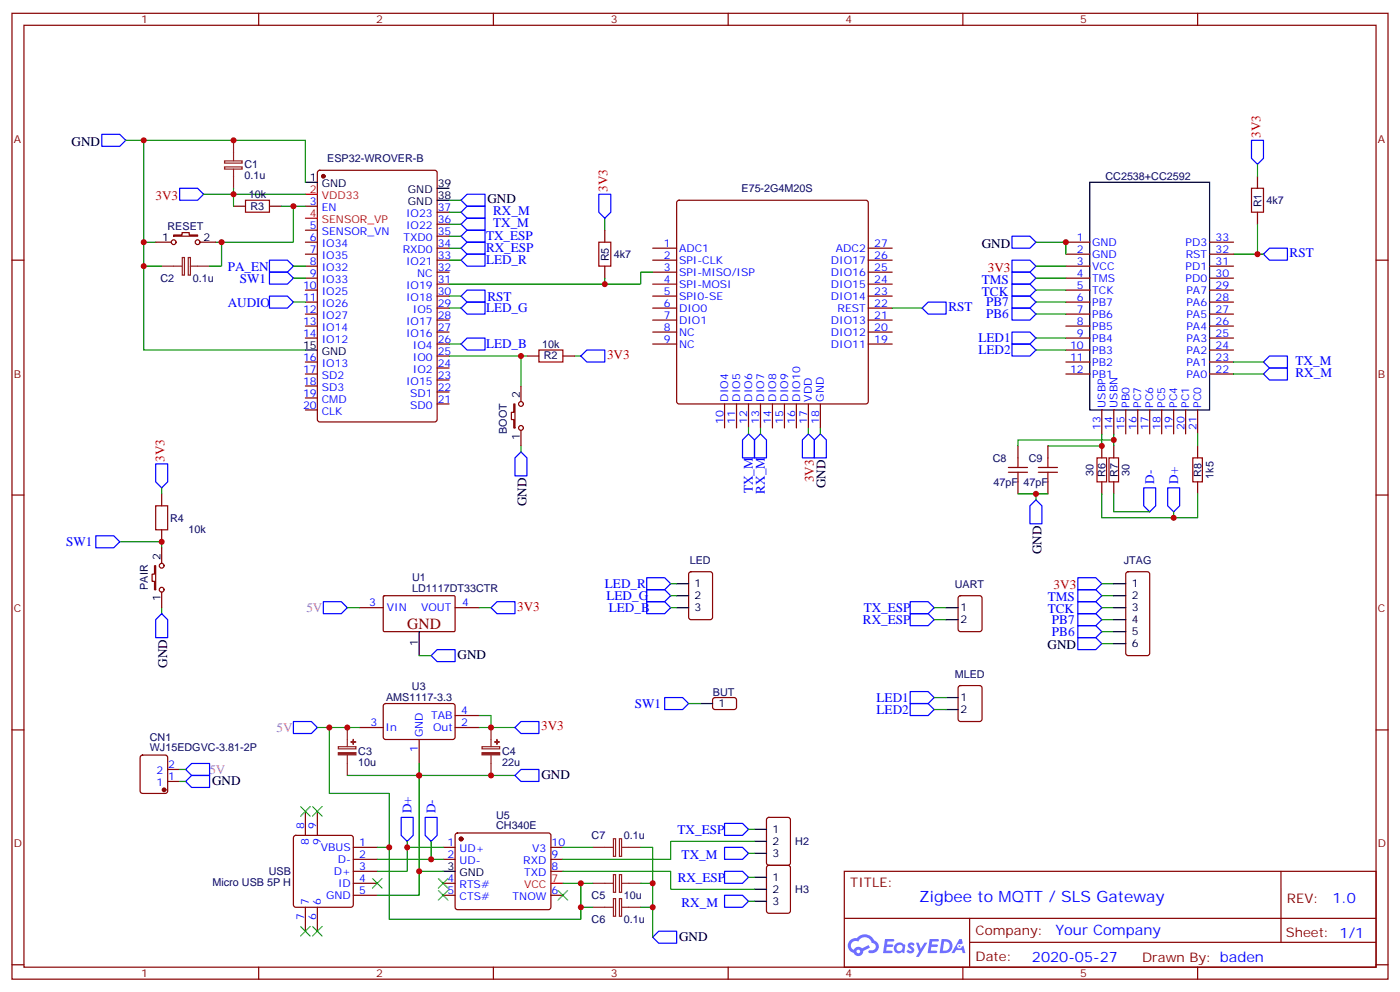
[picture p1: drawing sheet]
<svg xmlns="http://www.w3.org/2000/svg" width="412mm" height="292mm" viewBox="0 0 412 292" stroke-linecap="round" stroke-linejoin="round" font-family="sans-serif">
<g fill="none" stroke="#870000" stroke-width=".35">
<path d="M3.5 3.9h405.4v284.4h-405.4zM7.1 7.4h398.2v277.3h-398.2zM76.2 3.9v3.5M145.3 3.9v3.5M214.5 3.9v3.5M283.6 3.9v3.5M352.8 3.9v3.5M3.5 76.6h3.6M405.3 76.6h3.6M3.5 145.7h3.6M405.3 145.7h3.6M3.5 214.9h3.6"/>
<path d="M405.3 214.9h3.6M248.7 256.5h156.6v28.2h-156.6zM377.3 256.5v20.9M248.7 270.4h156.5M285.6 277.4h119.6M285.6 270.4v14.1M3.5 284h3.6M76.2 284.7v3.6M145.3 284.7v3.6M214.5 284.7v3.6M283.6 284.7v3.6M352.8 284.7v3.6"/>
<path d="M405.3 284h3.6"/>
</g>
<g fill="#5487ff">
<path d="M267.7 277.7a1.22 1.22 0 0 1 1.7 .2l-.4 .6a.47 .47 0 0 0-.3-.4 .47 .47 0 0 0-.5 .2l.1 .2a1.14 1.14 0 0 1 .8 1.8 1.14 1.14 0 0 1-1.9 0l-.2-.2 .5-.6 .7 .5a.29 .29 0 0 0 .3-.3 .29 .29 0 0 0-.2-.3 1.04 1.04 0 0 1-.6-1.7z"/>
<path d="M260.7 276.4h2.4l.3 .2-.2 .5-1.8 .1-.1 .8h1.5l.3 .4-.3 .4h-1.6l-.2 1.1h1.7l.2 .3-.2 .3-2.6 .1z"/>
<path d="M273.8 276.4h2.4l.3 .2-.1 .5-1.8 .1-.2 .8h1.6l.3 .4-.4 .4h-1.6l-.1 1.1h1.7l.2 .3-.2 .3-2.6 .1z"/>
<path d="M282.6 276.4h.7l.3 1.3-.6 .3a.69 .69 0 0 0-1 .3 .69 .69 0 0 0 .4 .9 .69 .69 0 0 0 .9-.6l.5-.2 .6 2.2h-.8l-.2-.9h-1.8l-.5 .9h-.8z"/>
<path d="M269.8 277.5h.8l.6 1.8 1.1-1.8h.9l-2.6 4.2h-.8l.9-1.5z"/>
<path d="M277.4 276.4l-.6 4.2h1.3a2.11 2.11 0 0 0 2.5-2.1 2.11 2.11 0 0 0-2.5-2.1zM278.1 277.2a1.39 1.39 0 0 1 1.7 1.4 1.39 1.39 0 0 1-1.8 1.3h-.3z"/>
<path d="M263.7 278.1a1.54 1.54 0 0 0-.1 2.1 1.54 1.54 0 0 0 2.2 .1l.6 .3 .3-2.3-.2-.3h-.4a1.49 1.49 0 0 0-2.4 .1zM264 279.1a.94 .94 0 0 1 1.8 0 .94 .94 0 0 1-1.8 0z"/>
<path d="M250.4 276.8a2.18 2.18 0 0 0 1.1 3.7 1.44 1.44 0 0 0 1.6 .9 1.44 1.44 0 0 0 1.2-1.4l2-1-.5-.8-1.9 1a1.47 1.47 0 0 0-2.4 .4 1.39 1.39 0 0 1-.7-1.9 1.39 1.39 0 0 1 2-.5 2.12 2.12 0 0 1 2.2-1.3 2.12 2.12 0 0 1 1.9 1.7 1.14 1.14 0 0 1 1.1 1.4 1.14 1.14 0 0 1-1.7 .7 .43 .43 0 0 0-.5 .4 .43 .43 0 0 0 .4 .5 1.98 1.98 0 0 0 2.5-1.2 1.98 1.98 0 0 0-1.2-2.6 3.1 3.1 0 0 0-5.3-.6l-.9 .1zM252.3 280.1a.55 .55 0 0 1 1.1 0 .55 .55 0 0 1-1.1 0z"/>
<circle cx="282.6" cy="278.5" r=".26"/>
</g>
<g fill="none" stroke="#870000" stroke-width=".35">
<path d="M93.7 50.3l.5-.2h33.9l.6 .5 .1 72.9-.5 .7h-34.1l-.7-.4v-73zM199.6 59.2l.4-.3h55.1l.5 .3 .2 .5v58.5l-.3 .5-.4 .2h-55.1l-.5-.2-.2-.5v-58.5zM370.4 51.9v3.5M45.9 71.3h4.5M51.2 69.2h2.4v-.7h2.1v.7h2.5v.3h-7zM58.9 71.3h4.6M68.8 60.7h3.5M79.4 60.7h3.5M90 60.7h3.5M90 67.8h3.5M90 71.3h3.5M90 74.8h3.5"/>
<path d="M90 78.4h3.5M128.8 76.6h3.5M128.8 73.1h3.5M128.8 69.5h3.5M128.8 66h3.5M128.8 62.5h3.5M178.2 67.8v3.5M178.2 78.4v3.5M192.3 76.6h7M192.3 73.1h7M255.8 76.6h7M255.8 73.1h7"/>
<path d="M314 71.3h7M314 74.8h7M314 78.4h7M356.3 71.3h7.1M356.3 74.8h7.1M356.3 78.4h7.1M370.4 62.5v3.5M90 81.9h3.5M90 85.4h3.5M90 88.9h3.5M90 92.5h3.5M90 96h3.5"/>
<path d="M90 99.5h3.5M128.8 97.8h3.5M128.8 94.2h3.5M128.8 90.7h3.5M128.8 87.2h3.5M128.8 83.6h3.5M128.8 80.1h3.5M192.3 97.8h7M192.3 94.2h7M192.3 90.7h7M192.3 87.2h7M192.3 83.6h7"/>
<path d="M192.3 80.1h7M255.8 97.8h7M255.8 94.2h7M255.8 90.7h7M255.8 87.2h7M255.8 83.6h7M255.8 80.1h7M314 81.9h7M314 85.4h7M314 88.9h7M314 92.5h7M314 96h7"/>
<path d="M314 99.5h7M356.3 81.9h7.1M356.3 85.4h7.1M356.3 88.9h7.1M356.3 92.5h7.1M356.3 96h7.1M356.3 99.5h7.1M90 106.6h3.5M90 110.1h3.5M90 113.6h3.5M90 117.2h3.5M128.8 118.9h3.5"/>
<path d="M128.8 115.4h3.5M128.8 111.9h3.5M128.8 108.3h3.5M128.8 104.8h3.5M128.8 101.3h3.5M151.3 118.9h.4v7.1h-.4v-2.5h-.7v-2.1h.7zM153.5 113.6v4.6M155.2 104.8h3.5M165.8 104.8h3.5M192.3 101.3h7M213.4 118.9v7.1M217 118.9v7.1"/>
<path d="M220.5 118.9v7.1M224 118.9v7.1M227.5 118.9v7.1M231.1 118.9v7.1M234.6 118.9v7.1M238.1 118.9v7.1M241.7 118.9v7.1M255.8 101.3h7M314 106.6h7M314 110.1h7M314 103h7M356.3 106.6h7.1"/>
<path d="M356.3 110.1h7.1M356.3 103h7.1M90 120.7h3.5M153.5 126.7v4.6M299.9 131.3v3.5M308.7 131.3v3.5M324.6 120.7v7M324.6 131.3v3.5M328.1 120.7v7M328.1 131.3v3.5M331.6 120.7v7M335.1 120.7v7"/>
<path d="M338.7 120.7v7M342.2 120.7v7M345.7 120.7v7M349.2 120.7v7M352.8 120.7v7M352.8 131.3v3.5M47.6 145.4v3.5M47.6 156v3.5M299.9 141.9v3.5M308.7 141.9v3.5M324.6 141.9v3.5M328.1 141.9v3.5"/>
<path d="M352.8 141.9v3.5M45.5 166.5h.4v7.1h-.4v-2.5h-.7v-2.1h.7zM47.6 161.3v4.5M47.6 174.3v4.6M105.8 178.9h7.1M112.9 175.5l.3-.1h20.7l.2 .3-.1 10.1-.3 .1h-20.6l-.2-.3zM134.1 178.9h7M203.1 168.5l.5-.2h5.6l.6 .4 .1 13-.5 .7h-5.8l-.7-.4-.1-13zM282.5 175.6l.4-.2h5.7l.6 .4 .1 9.4-.5 .7h-5.9l-.6-.4-.1-9.4zM331.8 168.5l.5-.2h5.7l.6 .4 .1 23.6-.5 .6-5.9 .1-.6-.5-.1-23.5zM105.8 214.2h7.1M113.1 207.3l.5-.2 20 .1 .5 .6-.1 9.5-.7 .4-20-.1-.4-.6v-9.2z"/>
<path d="M123.5 217.7v7.1M134.1 214.2h7M134.1 210.6h7M210.1 205.6l.5-.2h5.9l.5 .7-.1 2.3-.6 .5-6-.1-.4-.6v-2.1zM282.5 202l.4-.2h5.7l.6 .5 .1 9.4-.5 .7h-5.9l-.6-.5-.1-9.4zM41.5 222.5l.5-.2h6.7l.5 .2 .2 .5v9.9l-.2 .5-.5 .2h-6.7l-.5-.3-.2-.4v-9.9zM49.4 230h3.5M49.4 226.5h3.5M90 238.9v7M93.5 238.9v7M86.7 246.1l.4-.2h16.3l.5 .2 .2 .5v19.8l-.3 .5-.4 .2h-16.3l-.5-.2-.2-.5v-19.8zM104.1 249.4h7"/>
<path d="M104.1 253h7M104.1 256.5h7M130.5 249.4h3.6M130.5 253h3.6M134.3 245.4l.5-.2h26.8l.5 .2 .2 .5v21.2l-.3 .5-.4 .2h-26.8l-.5-.2-.2-.5v-21.2zM162.3 249.4h3.5M162.3 253h3.5M162.3 256.5h3.5M226 240.8l.5-.2h5.6l.7 .5v12.9l-.4 .7h-5.9l-.7-.4v-13zM226 254.9l.5-.2h5.6l.7 .5v12.9l-.4 .7-5.9 .1-.7-.5v-13zM90 267.1v7M93.5 267.1v7"/>
<path d="M104.1 260h7M104.1 263.6h7M130.5 260h3.6M130.5 263.6h3.6M162.3 263.6h3.5"/>
<circle cx="51.2" cy="71.3" r=".71"/>
<circle cx="58.2" cy="71.3" r=".71"/>
<circle cx="153.5" cy="118.9" r=".71"/>
<circle cx="153.5" cy="126" r=".71"/>
<circle cx="47.6" cy="173.6" r=".71"/>
<circle cx="47.6" cy="166.5" r=".71"/>
</g>
<g fill="#870000" stroke="#870000" stroke-width=".35">
<circle cx="95.2" cy="51.9" r=".53"/>
<circle cx="135.8" cy="247" r=".53"/>
<circle cx="48.3" cy="232.5" r=".53"/>
</g>
<g fill="none" stroke="#000" stroke-width=".35">
<path d="M90 53.7h3.5M128.8 58.9h3.5M128.8 55.4h3.5M321 53.7h35.3v67h-35.3zM90 103h3.5M199.3 178.9h3.5M199.3 171.8h3.5M199.3 175.4h3.5M278.7 178.9h3.5M328.1 178.9h3.5M328.1 171.8h3.5M328.1 175.4h3.5"/>
<path d="M123.5 185.9v7.1M278.7 182.4h3.5M328.1 182.4h3.5M328.1 185.9h3.5M328.1 189.5h3.5M206.4 207.1h3.5M278.7 205.4h3.5M278.7 208.9h3.5M130.5 256.5h3.6M222.2 251.2h3.6M222.2 244.2h3.6M222.2 247.7h3.6"/>
<path d="M222.2 258.3h3.6M222.2 265.3h3.6M222.2 261.8h3.6"/>
</g>
<path d="M90 57.2h3.5M90 64.2h3.5M162.3 260h3.5" fill="none" stroke="#f00" stroke-width=".35"/>
<g fill="none" stroke="#00f" stroke-width=".35">
<path d="M30 39.5h5.3l1.7 1.8-1.7 1.8h-5.3zM52.9 55.4h5.3l1.8 1.8-1.8 1.7h-5.3zM135.8 58.9l1.8-1.7h5.3v3.5h-5.3zM176.4 57.2h3.5v5.3l-1.7 1.7-1.8-1.7zM368.7 41.3h3.5v5.3l-1.8 1.8-1.7-1.8zM79.4 76.6h5.3l1.7 1.8-1.7 1.7h-5.3zM135.8 73.1l1.8-1.8h5.3v3.5h-5.3zM135.8 69.5l1.8-1.7h5.3v3.5h-5.3zM135.8 76.6l1.8-1.8h5.3v3.6h-5.3zM135.8 62.5l1.8-1.8h5.3v3.5h-5.3zM135.8 66l1.8-1.8h5.3v3.6h-5.3zM298.1 69.5h5.3l1.8 1.8-1.8 1.8h-5.3z"/>
<path d="M298.1 76.6h5.3l1.8 1.8-1.8 1.7h-5.3zM372.2 74.8l1.7-1.7h5.3v3.5h-5.3zM79.4 80.1h5.3l1.7 1.8-1.7 1.7h-5.3zM79.4 87.2h5.3l1.7 1.7-1.7 1.8h-5.3zM135.8 87.2l1.8-1.8h5.3v3.5h-5.3zM135.8 90.7l1.8-1.8h5.3v3.6h-5.3zM137.6 99.5h5.3v3.5h-5.3l-1.8-1.7zM271.6 90.7l1.8-1.8h5.3v3.6h-5.3zM298.1 80.1h5.3l1.8 1.8-1.8 1.7h-5.3zM298.1 83.6h5.3l1.8 1.8-1.8 1.8h-5.3zM298.1 87.2h5.3l1.8 1.7-1.8 1.8h-5.3zM298.1 90.7h5.3l1.8 1.8-1.8 1.7h-5.3z"/>
<path d="M298.1 97.8h5.3l1.8 1.7-1.8 1.8h-5.3zM171.1 104.8l1.8-1.8h5.3v3.6h-5.3zM298.1 101.3h5.3l1.8 1.7-1.8 1.8h-5.3zM372.2 106.6l1.7-1.8h5.3v3.5h-5.3zM373.9 108.3h5.3v3.6h-5.3l-1.7-1.8zM45.9 136.6h3.5v5.3l-1.8 1.7-1.7-1.7zM153.5 133l1.7 1.8v5.3h-3.5v-5.3zM220.5 127.7l1.7 1.8v5.3h-3.5v-5.3zM224 127.7l1.8 1.8v5.3h-3.6v-5.3zM238.1 127.7l1.8 1.8v5.3h-3.5v-5.3zM241.7 127.7l1.7 1.8v5.3h-3.5v-5.3zM28.2 157.7h5.3l1.8 1.8-1.8 1.8h-5.3z"/>
<path d="M303.4 148.9l1.8-1.8 1.7 1.8v5.3h-3.5zM336.9 143.6h3.5v5.3l-1.7 1.8-1.8-1.8zM344 143.6h3.5v5.3l-1.8 1.8-1.7-1.8zM95.2 177.1h5.3l1.8 1.8-1.8 1.8h-5.3zM144.6 178.9l1.8-1.8h5.3v3.6h-5.3zM190.5 170.1h5.3l1.8 1.7-1.8 1.8h-5.3zM190.5 173.6h5.3l1.8 1.8-1.8 1.7h-5.3zM190.5 177.1h5.3l1.8 1.8-1.8 1.8h-5.3zM268.1 177.1h5.3l1.8 1.8-1.8 1.8h-5.3zM317.5 177.1h5.3l1.8 1.8-1.8 1.8h-5.3zM317.5 173.6h5.3l1.8 1.8-1.8 1.7h-5.3zM317.5 170.1h5.3l1.8 1.7-1.8 1.8h-5.3z"/>
<path d="M45.9 182.4l1.7-1.7 1.8 1.7v5.3h-3.5zM127 193l1.8-1.8h5.3v3.6h-5.3zM268.1 180.7h5.3l1.8 1.7-1.8 1.8h-5.3zM317.5 184.2h5.3l1.8 1.7-1.8 1.8h-5.3zM317.5 180.7h5.3l1.8 1.7-1.8 1.8h-5.3zM317.5 187.7h5.3l1.8 1.8-1.8 1.7h-5.3zM86.4 212.4h5.3l1.8 1.8-1.8 1.7h-5.3zM151.7 214.2l1.8-1.8h5.2v3.5h-5.2zM195.8 205.4h5.3l1.7 1.7-1.7 1.8h-5.3zM268.1 207.1h5.3l1.8 1.8-1.8 1.7h-5.3zM268.1 203.6h5.3l1.8 1.8-1.8 1.7h-5.3zM54.7 230l1.7-1.7h5.3v3.5h-5.3z"/>
<path d="M54.7 226.5l1.7-1.7h5.3v3.5h-5.3zM151.7 228.3l1.8-1.8h5.2v3.5h-5.2zM118.2 240.6h3.5v5.3l-1.8 1.8-1.7-1.8zM125.2 240.6h3.6v5.3l-1.8 1.8-1.8-1.8zM213.4 249.4h5.3l1.8 1.8-1.8 1.8h-5.3zM213.4 256.5h5.3l1.8 1.8-1.8 1.7h-5.3zM213.4 242.4h5.3l1.8 1.8-1.8 1.7h-5.3zM192.3 275.9l1.7-1.8h5.3v3.6h-5.3zM213.4 263.6h5.3l1.8 1.7-1.8 1.8h-5.3z"/>
</g>
<g fill="none" stroke="#008700" stroke-width=".35">
<path d="M37 41.3h5.3M60 57.2h30M68.8 55.4v5.3M90 53.7v-12.4h-47.7v30h3.6M132.3 58.9h3.5M370.4 48.4v3.5M42.3 71.3v7.1h5.3M42.3 78.4v24.6h47.7M63.5 71.3h1.8v7.1h-3.6M82.9 60.7h7.1M86.4 60.7v10.6h-21.1M86.4 78.4h3.6"/>
<path d="M132.3 69.5h3.5M132.3 73.1h3.5M132.3 76.6h3.5M132.3 62.5h3.5M132.3 66h3.5M178.2 64.2v3.6M305.2 71.3h8.8v3.5M305.2 78.4h8.8M363.4 74.8h8.8M370.4 66v8.8M86.4 81.9h3.6M86.4 88.9h3.6"/>
<path d="M132.3 87.2h3.5M132.3 90.7h3.5M178.2 81.9v1.7M192.3 80.1h-3.6v3.5h-56.4M262.8 90.7h8.8M305.2 81.9h8.8M305.2 85.4h8.8M305.2 88.9h8.8M305.2 92.5h8.8M305.2 99.5h8.8M132.3 104.8h21.2v8.8M132.3 101.3h3.5"/>
<path d="M153.5 104.8h1.7M169.3 104.8h1.8M305.2 103h8.8M363.4 106.6h8.8M363.4 110.1h8.8M153.5 131.3v1.7M220.5 126v1.7M224 126v1.7M238.1 126v1.7M241.7 126v1.7M324.6 127.7v3.6h-15.9M328.1 129.5h-28.2v1.8"/>
<path d="M328.1 127.7v3.6M352.8 127.7v3.6M35.3 159.5h12.3v1.8M47.6 143.6v1.8M299.9 145.4h8.8M305.2 145.4v1.7M324.6 145.4v7h28.2v-7M328.1 145.4v5.3h10.6M345.7 150.7v1.7M47.6 178.9v1.8M102.3 178.9h3.5M141.1 178.9h3.5"/>
<path d="M197.6 171.8h1.7M197.6 175.4h1.7M197.6 178.9h1.7M275.2 178.9h3.5M324.6 171.8h3.5M324.6 175.4h3.5M324.6 178.9h3.5M123.5 193h3.5M275.2 182.4h3.5M324.6 182.4h3.5M324.6 185.9h3.5M324.6 189.5h3.5"/>
<path d="M93.5 214.2h3.5M105.8 214.2h-8.8v19.4h17.7v15.8M141.1 214.2h10.6M141.1 210.6h3.5v3.6M202.8 207.1h3.6M275.2 205.4h3.5M275.2 208.9h3.5M52.9 226.5h1.8M52.9 230h1.8M102.3 228.3h49.4M123.5 224.8v31.7M111.1 249.4h3.6v21.2h56.4v-10.6h-5.3"/>
<path d="M111.1 253h19.4M119.9 247.7v1.7M127 247.7v5.3M130.5 249.4h-10.6v7.1h-8.8M130.5 256.5h-7v7.1h-12.4M165.8 256.5h31.8v5.3h24.6M165.8 249.4h8.8M188.7 249.4h3.6v10.6M220.5 251.2h1.7M220.5 244.2h1.7M220.5 258.3h1.7M222.2 247.7h-24.6v5.3h-31.8"/>
<path d="M171.1 260h3.5M171.1 267.1h3.5M188.7 260h3.6v7.1h-3.6M192.3 267.1v8.8M220.5 265.3h1.7"/>
</g>
<g fill="none" stroke="#a10000" stroke-width=".35">
<path d="M72.3 58.9h7.1v3.6h-7.1zM368.7 55.4h3.5v7.1h-3.5zM176.4 71.3h3.5v7.1h-3.5zM158.7 103h7.1v3.6h-7.1zM297 137.6h5.7M297 139h5.7M299.9 134.8v2.8M299.9 139v2.9M305.9 137.6h5.6M305.9 139h5.6M308.7 134.8v2.8M308.7 139v2.9"/>
<path d="M323.1 134.8h2.9v7.1h-2.9zM326.7 134.8h2.8v7.1h-2.8zM351.4 134.8h2.8v7.1h-2.8zM45.9 148.9h3.5v7.1h-3.5z"/>
</g>
<g fill="none" stroke="#8c2424" stroke-width=".35">
<path d="M66.1 47.4h5.2v.6h-5.2zM66.1 49.1h5.2v.7h-5.2zM68.8 41.3v6M68.8 49.8v5.6M47.6 78.4h6M53.7 75.8h.6v5.2h-.6zM55.5 75.8h.6v5.2h-.6zM56.1 78.4h5.6M99.7 219.8h5.1v.7h-5.1zM102.3 214.2v5.6M142 219.8h5.2v.7h-5.2zM144.6 214.2v5.6"/>
<path d="M102.3 222.3v6M144.6 222.3v6M174.6 249.4h6M180.7 257.5h.6v5.2h-.6zM180.7 246.9h.6v5.2h-.6zM182.5 257.5h.6v5.2h-.6zM182.5 246.9h.6v5.2h-.6zM183.1 249.4h5.6M174.6 260h6M174.6 267.1h6M180.7 264.5h.6v5.2h-.6zM182.5 264.5h.6v5.2h-.6z"/>
<path d="M183.1 260h5.6M183.1 267.1h5.6"/>
</g>
<g fill="none" stroke="#3c3" stroke-width=".35">
<path d="M88.5 237.5l2.9 2.8M91.4 237.5l-2.9 2.8M92.1 237.5l2.8 2.8M94.9 237.5l-2.8 2.8M109.7 258.6l2.8 2.8M112.5 258.6l-2.8 2.8M129.1 258.6l2.8 2.8M131.9 258.6l-2.8 2.8M88.5 272.7l2.9 2.9M91.4 272.7l-2.9 2.9M92.1 272.7l2.8 2.9M94.9 272.7l-2.8 2.9"/>
<path d="M129.1 262.1l2.8 2.9M131.9 262.1l-2.8 2.9M164.4 262.1l2.8 2.9M167.2 262.1l-2.8 2.9"/>
</g>
<g fill="#8c2424" stroke="#8c2424" stroke-width=".35">
<path d="M99.7 221.6h5.1v.6h-5.1z"/>
<path d="M103.4 218.4h1.4z"/>
<path d="M104 217.7l.1 1.4z"/>
<path d="M142 221.6h5.2v.6h-5.2z"/>
<path d="M145.7 218.4h1.4z"/>
<path d="M146.4 217.7v1.4z"/>
</g>
<g fill="#c00">
<circle cx="119.9" cy="249.4" r=".88"/>
<circle cx="47.6" cy="159.5" r=".88"/>
<circle cx="97" cy="214.2" r=".88"/>
<circle cx="144.6" cy="228.3" r=".88"/>
<circle cx="192.3" cy="260" r=".88"/>
<circle cx="171.1" cy="260" r=".88"/>
<circle cx="144.6" cy="214.2" r=".88"/>
<circle cx="123.5" cy="256.5" r=".88"/>
<circle cx="42.3" cy="41.3" r=".88"/>
<circle cx="68.8" cy="41.3" r=".88"/>
<circle cx="314" cy="71.3" r=".88"/>
<circle cx="370.4" cy="74.8" r=".88"/>
<circle cx="153.5" cy="104.8" r=".88"/>
<circle cx="68.8" cy="57.2" r=".88"/>
<circle cx="86.4" cy="60.7" r=".88"/>
<circle cx="65.3" cy="71.3" r=".88"/>
<circle cx="42.3" cy="71.3" r=".88"/>
<circle cx="42.3" cy="78.4" r=".88"/>
<circle cx="123.5" cy="228.3" r=".88"/>
<circle cx="114.7" cy="249.4" r=".88"/>
<circle cx="102.3" cy="214.2" r=".88"/>
<circle cx="171.1" cy="267.1" r=".88"/>
<circle cx="192.3" cy="267.1" r=".88"/>
<circle cx="178.2" cy="83.6" r=".88"/>
<circle cx="127" cy="253" r=".88"/>
<circle cx="345.7" cy="152.4" r=".88"/>
<circle cx="324.6" cy="131.3" r=".88"/>
<circle cx="328.1" cy="129.5" r=".88"/>
<circle cx="305.2" cy="145.4" r=".88"/>
</g>
<text font-size="4.6" fill="#800" x="119.9" y="185.2">GND</text>
<text font-size="4.6" fill="#00f" x="270.8" y="265.5">Zigbee to MQTT / SLS Gateway</text>
<g font-size="4.2" fill="#00f">
<text x="392.5" y="265.8">1.0</text>
<text x="310.9" y="275.3">Your Company</text>
<text x="304" y="283.1">2020-05-27</text>
</g>
<g font-size="3.9" fill="#f00">
<text x="371.3" y="40.7" transform="rotate(-90 371.3 40.7)">3V3</text>
<text x="45.8" y="58.8">3V3</text>
<text x="179" y="56.5" transform="rotate(-90 179 56.5)">3V3</text>
<text x="291" y="80">3V3</text>
<text x="178.8" y="105.7">3V3</text>
<text x="48.5" y="135.9" transform="rotate(-90 48.5 135.9)">3V3</text>
<text x="239.7" y="141.9" transform="rotate(-90 239.7 141.9)">3V3</text>
<text x="310.4" y="173.5">3V3</text>
<text x="152.3" y="179.7">3V3</text>
<text x="159.4" y="215">3V3</text>
</g>
<g font-size="3.9">
<text x="21.1" y="42.9">GND</text>
<text x="143.6" y="59.8">GND</text>
<text x="289.2" y="72.9">GND</text>
<text x="243.1" y="143.8" transform="rotate(-90 243.1 143.8)">GND</text>
<text x="155.1" y="149" transform="rotate(-90 155.1 149)">GND</text>
<text x="306.8" y="163.1" transform="rotate(-90 306.8 163.1)">GND</text>
<text x="308.6" y="191.1">GND</text>
<text x="49.2" y="196.6" transform="rotate(-90 49.2 196.6)">GND</text>
<text x="134.8" y="194">GND</text>
<text x="62.5" y="231">GND</text>
<text x="159.5" y="229.3">GND</text>
<text x="200" y="276.9">GND</text>
</g>
<g font-size="3.9" fill="#00f">
<text x="145.3" y="63.3">RX_M</text>
<text x="143.2" y="70.8">TX_ESP</text>
<text x="145.3" y="66.8">TX_M</text>
<text x="143.2" y="74.3">RX_ESP</text>
<text x="143.2" y="77.8">LED_R</text>
<text x="379.9" y="75.7">RST</text>
<text x="67.1" y="79.7">PA_EN</text>
<text x="70.6" y="83.2">SW1</text>
<text x="289.2" y="83.6">TMS</text>
<text x="143.6" y="88.5">RST</text>
<text x="289.2" y="87.1">TCK</text>
<text x="67.1" y="90.2">AUDIO</text>
<text x="143.2" y="91.9">LED_G</text>
<text x="279.4" y="91.5">RST</text>
<text x="290.5" y="90.2">PB7</text>
<text x="290.5" y="93.7">PB6</text>
<text x="288.2" y="100.8">LED1</text>
<text x="143.2" y="102.5">LED_B</text>
<text x="288.2" y="104.3">LED2</text>
<text x="381.6" y="107.4">TX_M</text>
<text x="381.6" y="110.9">RX_M</text>
<text x="340" y="142.4" transform="rotate(-90 340 142.4)">D-</text>
<text x="347" y="142.4" transform="rotate(-90 347 142.4)">D+</text>
<text x="221.7" y="145.2" transform="rotate(-90 221.7 145.2)">TX_M</text>
<text x="225.2" y="145.3" transform="rotate(-90 225.2 145.3)">RX_M</text>
<text x="19.5" y="160.8">SW1</text>
<text x="178.2" y="173.1">LED_R</text>
<text x="178.7" y="176.5">LED_G</text>
<text x="308.6" y="177">TMS</text>
<text x="179.4" y="180.1">LED_B</text>
<text x="254.2" y="183.6">RX_ESP</text>
<text x="254.4" y="180.1">TX_ESP</text>
<text x="308.6" y="180.6">TCK</text>
<text x="309.9" y="183.7">PB7</text>
<text x="309.9" y="187.2">PB6</text>
<text x="187" y="208.4">SW1</text>
<text x="258.2" y="206.6">LED1</text>
<text x="258.2" y="210.1">LED2</text>
<text x="121.2" y="239.4" transform="rotate(-90 121.2 239.4)">D+</text>
<text x="128.3" y="239.4" transform="rotate(-90 128.3 239.4)">D-</text>
<text x="199.6" y="245.4">TX_ESP</text>
<text x="200.8" y="252.9">TX_M</text>
<text x="199.6" y="259.6">RX_ESP</text>
<text x="200.8" y="267">RX_M</text>
</g>
<g font-size="3.9" fill="#f0f">
<text x="90.2" y="180.1">5V</text>
<text x="81.4" y="215.4">5V</text>
<text x="61.7" y="227.7">5V</text>
</g>
<g font-size="3.9" fill="#800">
<text x="250.5" y="261.1">TITLE:</text>
<text x="379.1" y="265.8">REV:</text>
<text x="287.4" y="275.3">Company:</text>
<text x="378.7" y="275.9">Sheet: 1/1</text>
<text x="287.4" y="283">Date:</text>
<text x="336.4" y="283.1">Drawn By: baden</text>
</g>
<g font-size="3.2" fill="#800">
<text x="41.6" y="6.9">1</text>
<text x="110.8" y="6.9">2</text>
<text x="179.9" y="6.9">3</text>
<text x="249.1" y="6.9">4</text>
<text x="318.2" y="6.9">5</text>
<text x="4.1" y="42">A</text>
<text x="405.9" y="42">A</text>
<text x="4.1" y="111.2">B</text>
<text x="405.9" y="111.2">B</text>
<text x="4.1" y="180.3">C</text>
<text x="405.9" y="180.3">C</text>
<text x="4.1" y="249.4">D</text>
<text x="405.9" y="249.4">D</text>
<text x="41.6" y="287.7">1</text>
<text x="110.8" y="287.7">2</text>
<text x="179.9" y="287.7">3</text>
<text x="249.1" y="287.7">4</text>
<text x="318.2" y="287.7">5</text>
</g>
<g font-size="3.2" fill="#000080">
<text x="96.4" y="47.8">ESP32-WROVER-B</text>
<text x="72" y="52.7">0.1u</text>
<text x="72" y="49.5">C1</text>
<text x="325.6" y="53">CC2538+CC2592</text>
<text x="73.3" y="58.3">10k</text>
<text x="218.4" y="56.5">E75-2G4M20S</text>
<text x="73.7" y="61.7">R3</text>
<text x="371.6" y="61.1" transform="rotate(-90 371.6 61.1)">R1</text>
<text x="373.1" y="60.1">4k7</text>
<text x="49.4" y="67.8">RESET</text>
<text x="179.3" y="76.9" transform="rotate(-90 179.3 76.9)">R5</text>
<text x="180.8" y="76">4k7</text>
<text x="47.3" y="83">C2</text>
<text x="56.8" y="83">0.1u</text>
<text x="159.7" y="102.4">10k</text>
<text x="160.2" y="105.8">R2</text>
<text x="149.3" y="127.8" transform="rotate(-90 149.3 127.8)">BOOT</text>
<text x="292.5" y="135.9">C8</text>
<text x="303" y="135.9">C9</text>
<text x="292.7" y="143">47pF</text>
<text x="301.5" y="143">47pF</text>
<text x="322.2" y="140.2" transform="rotate(-90 322.2 140.2)">30</text>
<text x="325.7" y="140.4" transform="rotate(-90 325.7 140.4)">R6</text>
<text x="329.3" y="140.4" transform="rotate(-90 329.3 140.4)">R7</text>
<text x="332.7" y="140.2" transform="rotate(-90 332.7 140.2)">30</text>
<text x="353.9" y="140.4" transform="rotate(-90 353.9 140.4)">R8</text>
<text x="357.4" y="141" transform="rotate(-90 357.4 141)">1k5</text>
<text x="50.1" y="153.6">R4</text>
<text x="55.5" y="156.8">10k</text>
<text x="203.2" y="165.9">LED</text>
<text x="331.1" y="166">JTAG</text>
<text x="43.5" y="173.6" transform="rotate(-90 43.5 173.6)">PAIR</text>
<text x="121.4" y="171.1">U1</text>
<text x="281.3" y="173">UART</text>
<text x="121.4" y="174.3">LD1117DT33CTR</text>
<text x="121.3" y="203">U3</text>
<text x="281.3" y="199.5">MLED</text>
<text x="113.7" y="206.5">AMS1117-3.3</text>
<text x="210" y="204.9">BUT</text>
<text x="44.1" y="221.2">WJ15EDGVC-3.81-2P</text>
<text x="44.1" y="218.3">CN1</text>
<text x="105.5" y="225.6">10u</text>
<text x="105.6" y="222.4">C3</text>
<text x="147.9" y="225.6">22u</text>
<text x="147.9" y="222.4">C4</text>
<text x="146.1" y="244.2">CH340E</text>
<text x="146.1" y="241">U5</text>
<text x="174.3" y="247.1">C7</text>
<text x="183.8" y="247.1">0.1u</text>
<text x="234.3" y="248.8">H2</text>
<text x="79.2" y="257.7">USB</text>
<text x="62.6" y="260.8">Micro USB 5P H</text>
<text x="234.3" y="262.9">H3</text>
<text x="174.3" y="264.7">C5</text>
<text x="183.8" y="264.7">10u</text>
<text x="174.3" y="271.7">C6</text>
<text x="183.8" y="271.7">0.1u</text>
</g>
<g font-size="3.2">
<text x="91.3" y="53.3">1</text>
<text x="94.8" y="55.1">GND</text>
<text x="120.2" y="56.8">GND</text>
<text x="128.9" y="58.6">38</text>
<text x="128.9" y="55.1">39</text>
<text x="120.2" y="60.4">GND</text>
<text x="47.7" y="70.9">1</text>
<text x="60" y="70.9">2</text>
<text x="89.3" y="102.7">15</text>
<text x="94.8" y="104.5">GND</text>
<text x="153.1" y="117.2" transform="rotate(-90 153.1 117.2)">2</text>
<text x="153.1" y="129.4" transform="rotate(-90 153.1 129.4)">1</text>
<text x="47.3" y="164.8" transform="rotate(-90 47.3 164.8)">2</text>
<text x="204.6" y="172.9">1</text>
<text x="333.4" y="172.9">1</text>
<text x="47.3" y="177" transform="rotate(-90 47.3 177)">1</text>
<text x="204.6" y="180">3</text>
<text x="204.6" y="176.4">2</text>
<text x="282.9" y="180">1</text>
<text x="333.4" y="176.4">2</text>
<text x="333.4" y="180">3</text>
<text x="282.9" y="183.5">2</text>
<text x="333.4" y="183.5">4</text>
<text x="123.1" y="190.1" transform="rotate(-90 123.1 190.1)">1</text>
<text x="333.4" y="187">5</text>
<text x="333.4" y="190.5">6</text>
<text x="211.7" y="208.2">1</text>
<text x="282.9" y="206.4">1</text>
<text x="282.9" y="209.9">2</text>
<text x="227.5" y="245.2">1</text>
<text x="227.5" y="248.7">2</text>
<text x="131.9" y="256.2">3</text>
<text x="135.4" y="257.9">GND</text>
<text x="227.5" y="252.3">3</text>
<text x="227.5" y="259.3">1</text>
<text x="227.5" y="262.9">2</text>
<text x="227.5" y="266.4">3</text>
</g>
<g font-size="3.2" fill="#f00">
<text x="91.3" y="56.8">2</text>
<text x="94.8" y="58.6">VDD33</text>
<text x="91.3" y="63.9">4</text>
<text x="94.8" y="65.7">SENSOR_VP</text>
<text x="154.4" y="261.4">VCC</text>
<text x="162.5" y="259.7">7</text>
</g>
<g font-size="3.2" fill="#00f">
<text x="91.3" y="60.4">3</text>
<text x="94.8" y="62.1">EN</text>
<text x="119.6" y="63.9">IO23</text>
<text x="128.9" y="65.7">36</text>
<text x="128.9" y="62.1">37</text>
<text x="91.3" y="67.4">5</text>
<text x="91.3" y="70.9">6</text>
<text x="94.8" y="69.2">SENSOR_VN</text>
<text x="118.9" y="70.9">TXD0</text>
<text x="119.6" y="67.4">IO22</text>
<text x="128.9" y="69.2">35</text>
<text x="317.2" y="70.9">1</text>
<text x="358.1" y="70.9">33</text>
<text x="91.3" y="74.5">7</text>
<text x="91.3" y="78">8</text>
<text x="94.8" y="72.7">IO34</text>
<text x="94.8" y="76.2">IO35</text>
<text x="118.6" y="74.5">RXD0</text>
<text x="119.6" y="78">IO21</text>
<text x="128.9" y="76.2">33</text>
<text x="128.9" y="72.7">34</text>
<text x="195.5" y="72.7">1</text>
<text x="195.5" y="76.2">2</text>
<text x="200" y="74.1">ADC1</text>
<text x="200" y="77.6">SPI-CLK</text>
<text x="244.8" y="77.6">DIO17</text>
<text x="246.2" y="74.1">ADC2</text>
<text x="257.5" y="76.2">26</text>
<text x="257.5" y="72.7">27</text>
<text x="317.2" y="74.5">2</text>
<text x="317.2" y="78">3</text>
<text x="321.7" y="72.4">GND</text>
<text x="321.7" y="75.9">GND</text>
<text x="349.2" y="72.4">PD3</text>
<text x="349.3" y="75.9">RST</text>
<text x="358.1" y="78">31</text>
<text x="358.1" y="74.5">32</text>
<text x="91.3" y="81.5">9</text>
<text x="94.8" y="79.8">IO32</text>
<text x="94.8" y="83.3">IO33</text>
<text x="122.9" y="81.5">NC</text>
<text x="128.9" y="83.3">31</text>
<text x="128.9" y="79.8">32</text>
<text x="195.5" y="79.8">3</text>
<text x="195.5" y="83.3">4</text>
<text x="200" y="81.2">SPI-MISO/ISP</text>
<text x="244.8" y="81.2">DIO16</text>
<text x="257.5" y="83.3">24</text>
<text x="257.5" y="79.8">25</text>
<text x="317.2" y="81.5">4</text>
<text x="321.7" y="79.4">VCC</text>
<text x="321.7" y="82.9">TMS</text>
<text x="349.2" y="82.9">PD0</text>
<text x="349.2" y="79.4">PD1</text>
<text x="358.1" y="81.5">30</text>
<text x="89.3" y="85.1">10</text>
<text x="89.3" y="88.6">11</text>
<text x="94.8" y="86.8">IO25</text>
<text x="119.6" y="88.6">IO18</text>
<text x="119.6" y="85.1">IO19</text>
<text x="128.9" y="86.8">30</text>
<text x="195.5" y="86.8">5</text>
<text x="200" y="84.7">SPI-MOSI</text>
<text x="200" y="88.2">SPI0-SE</text>
<text x="244.8" y="88.2">DIO14</text>
<text x="244.8" y="84.7">DIO15</text>
<text x="257.5" y="86.8">23</text>
<text x="317.2" y="85.1">5</text>
<text x="317.2" y="88.6">6</text>
<text x="321.7" y="86.5">TCK</text>
<text x="321.7" y="90">PB7</text>
<text x="349.5" y="90">PA6</text>
<text x="349.5" y="86.5">PA7</text>
<text x="358.1" y="88.6">28</text>
<text x="358.1" y="85.1">29</text>
<text x="89.3" y="92.1">12</text>
<text x="89.3" y="95.6">13</text>
<text x="94.8" y="90.3">IO26</text>
<text x="94.8" y="93.9">IO27</text>
<text x="119.6" y="95.6">IO17</text>
<text x="121.6" y="92.1">IO5</text>
<text x="128.9" y="93.9">28</text>
<text x="128.9" y="90.3">29</text>
<text x="195.5" y="90.3">6</text>
<text x="195.5" y="93.9">7</text>
<text x="200" y="91.8">DIO0</text>
<text x="200" y="95.3">DIO1</text>
<text x="244.8" y="95.3">DIO13</text>
<text x="246.7" y="91.8">REST</text>
<text x="257.5" y="93.9">21</text>
<text x="257.5" y="90.3">22</text>
<text x="317.2" y="92.1">7</text>
<text x="317.2" y="95.6">8</text>
<text x="321.7" y="93.5">PB6</text>
<text x="349.5" y="93.5">PA5</text>
<text x="358.1" y="95.6">26</text>
<text x="358.1" y="92.1">27</text>
<text x="89.3" y="99.2">14</text>
<text x="94.8" y="97.4">IO14</text>
<text x="94.8" y="100.9">IO12</text>
<text x="119.6" y="99.2">IO16</text>
<text x="128.9" y="100.9">26</text>
<text x="128.9" y="97.4">27</text>
<text x="195.5" y="97.4">8</text>
<text x="195.5" y="100.9">9</text>
<text x="200" y="98.8">NC</text>
<text x="244.8" y="98.8">DIO12</text>
<text x="257.5" y="100.9">19</text>
<text x="257.5" y="97.4">20</text>
<text x="317.2" y="99.2">9</text>
<text x="321.7" y="97">PB5</text>
<text x="321.7" y="100.6">PB4</text>
<text x="349.5" y="100.6">PA3</text>
<text x="349.5" y="97">PA4</text>
<text x="358.1" y="99.2">25</text>
<text x="89.3" y="106.2">16</text>
<text x="94.8" y="108">IO13</text>
<text x="121.6" y="106.2">IO0</text>
<text x="121.6" y="102.7">IO4</text>
<text x="128.9" y="108">24</text>
<text x="128.9" y="104.5">25</text>
<text x="200" y="102.3">NC</text>
<text x="244.8" y="102.3">DIO11</text>
<text x="315.2" y="102.7">10</text>
<text x="315.2" y="106.2">11</text>
<text x="321.7" y="104.1">PB3</text>
<text x="321.7" y="107.6">PB2</text>
<text x="349.5" y="107.6">PA1</text>
<text x="349.5" y="104.1">PA2</text>
<text x="358.1" y="106.2">23</text>
<text x="358.1" y="102.7">24</text>
<text x="89.3" y="109.7">17</text>
<text x="89.3" y="113.3">18</text>
<text x="94.8" y="111.5">SD2</text>
<text x="119.6" y="113.3">IO15</text>
<text x="121.6" y="109.7">IO2</text>
<text x="128.9" y="111.5">23</text>
<text x="315.2" y="109.7">12</text>
<text x="321.7" y="111.2">PB1</text>
<text x="349.5" y="111.2">PA0</text>
<text x="358.1" y="109.7">22</text>
<text x="89.3" y="116.8">19</text>
<text x="94.8" y="115">SD3</text>
<text x="94.8" y="118.6">CMD</text>
<text x="120.8" y="116.8">SD1</text>
<text x="128.9" y="118.6">21</text>
<text x="128.9" y="115">22</text>
<text x="214.5" y="118.2" transform="rotate(-90 214.5 118.2)">DIO4</text>
<text x="218" y="118.2" transform="rotate(-90 218 118.2)">DIO5</text>
<text x="221.5" y="118.2" transform="rotate(-90 221.5 118.2)">DIO6</text>
<text x="225.1" y="118.2" transform="rotate(-90 225.1 118.2)">DIO7</text>
<text x="228.6" y="118.2" transform="rotate(-90 228.6 118.2)">DIO8</text>
<text x="232.1" y="118.2" transform="rotate(-90 232.1 118.2)">DIO9</text>
<text x="235.7" y="118.2" transform="rotate(-90 235.7 118.2)">DIO10</text>
<text x="239.2" y="118.2" transform="rotate(-90 239.2 118.2)">VDD</text>
<text x="242.7" y="118.2" transform="rotate(-90 242.7 118.2)">GND</text>
<text x="325.6" y="120" transform="rotate(-90 325.6 120)">USBP</text>
<text x="329.1" y="120" transform="rotate(-90 329.1 120)">USBN</text>
<text x="332.7" y="120" transform="rotate(-90 332.7 120)">PB0</text>
<text x="336.2" y="120" transform="rotate(-90 336.2 120)">PC7</text>
<text x="339.7" y="120" transform="rotate(-90 339.7 120)">PC6</text>
<text x="343.3" y="120" transform="rotate(-90 343.3 120)">PC5</text>
<text x="346.8" y="120" transform="rotate(-90 346.8 120)">PC4</text>
<text x="350.3" y="120" transform="rotate(-90 350.3 120)">PC1</text>
<text x="353.8" y="120" transform="rotate(-90 353.8 120)">PC0</text>
<text x="89.3" y="120.3">20</text>
<text x="94.8" y="122.1">CLK</text>
<text x="120.8" y="120.3">SD0</text>
<text x="213.1" y="124.7" transform="rotate(-90 213.1 124.7)">10</text>
<text x="216.6" y="124.7" transform="rotate(-90 216.6 124.7)">11</text>
<text x="220.1" y="124.7" transform="rotate(-90 220.1 124.7)">12</text>
<text x="223.7" y="124.7" transform="rotate(-90 223.7 124.7)">13</text>
<text x="227.2" y="124.7" transform="rotate(-90 227.2 124.7)">14</text>
<text x="230.7" y="124.7" transform="rotate(-90 230.7 124.7)">15</text>
<text x="234.2" y="124.7" transform="rotate(-90 234.2 124.7)">16</text>
<text x="237.8" y="124.7" transform="rotate(-90 237.8 124.7)">17</text>
<text x="241.3" y="124.7" transform="rotate(-90 241.3 124.7)">18</text>
<text x="324.2" y="126.5" transform="rotate(-90 324.2 126.5)">13</text>
<text x="327.7" y="126.5" transform="rotate(-90 327.7 126.5)">14</text>
<text x="331.3" y="126.5" transform="rotate(-90 331.3 126.5)">15</text>
<text x="334.8" y="126.5" transform="rotate(-90 334.8 126.5)">16</text>
<text x="338.3" y="126.5" transform="rotate(-90 338.3 126.5)">17</text>
<text x="341.8" y="126.5" transform="rotate(-90 341.8 126.5)">18</text>
<text x="345.4" y="126.5" transform="rotate(-90 345.4 126.5)">19</text>
<text x="348.9" y="126.5" transform="rotate(-90 348.9 126.5)">20</text>
<text x="352.4" y="126.5" transform="rotate(-90 352.4 126.5)">21</text>
<text x="108.8" y="178.5">3</text>
<text x="113.9" y="180">VIN</text>
<text x="124.1" y="180">VOUT</text>
<text x="136.2" y="178.5">4</text>
<text x="109.1" y="213.8">3</text>
<text x="113.6" y="215.2">In</text>
<text x="127" y="211.7">TAB</text>
<text x="127.6" y="215.2">Out</text>
<text x="135.8" y="213.8">2</text>
<text x="135.8" y="210.3">4</text>
<text x="123.1" y="221.5" transform="rotate(-90 123.1 221.5)">1</text>
<text x="124.5" y="217" transform="rotate(-90 124.5 217)">GND</text>
<text x="46.1" y="227.9">2</text>
<text x="49.6" y="226.2">2</text>
<text x="46.1" y="231.5">1</text>
<text x="49.6" y="229.7">1</text>
<text x="89.6" y="244.2" transform="rotate(-90 89.6 244.2)">8</text>
<text x="93.1" y="244.2" transform="rotate(-90 93.1 244.2)">9</text>
<text x="91" y="248.6" transform="rotate(-90 91 248.6)">8</text>
<text x="94.5" y="250.5">VBUS</text>
<text x="94.5" y="248.6" transform="rotate(-90 94.5 248.6)">9</text>
<text x="105.8" y="249.1">1</text>
<text x="131.9" y="249.1">1</text>
<text x="135.4" y="250.9">UD+</text>
<text x="156.8" y="250.9">V3</text>
<text x="162.5" y="249.1">10</text>
<text x="98.3" y="257.6">D+</text>
<text x="99.5" y="254">D-</text>
<text x="105.8" y="252.6">2</text>
<text x="105.8" y="256.2">3</text>
<text x="131.9" y="252.6">2</text>
<text x="135.4" y="254.4">UD-</text>
<text x="154.1" y="254.4">RXD</text>
<text x="154.4" y="257.9">TXD</text>
<text x="162.5" y="256.2">8</text>
<text x="162.5" y="252.6">9</text>
<text x="99.6" y="261.1">ID</text>
<text x="105.8" y="259.7">4</text>
<text x="105.8" y="263.2">5</text>
<text x="131.9" y="259.7">4</text>
<text x="131.9" y="263.2">5</text>
<text x="135.4" y="261.4">RTS#</text>
<text x="162.5" y="263.2">6</text>
<text x="91" y="266.4" transform="rotate(-90 91 266.4)">7</text>
<text x="94.5" y="266.4" transform="rotate(-90 94.5 266.4)">6</text>
<text x="96.1" y="264.6">GND</text>
<text x="135.4" y="265">CTS#</text>
<text x="151" y="265">TNOW</text>
<text x="89.6" y="270.9" transform="rotate(-90 89.6 270.9)">7</text>
<text x="93.1" y="270.9" transform="rotate(-90 93.1 270.9)">6</text>
</g>
</svg>
